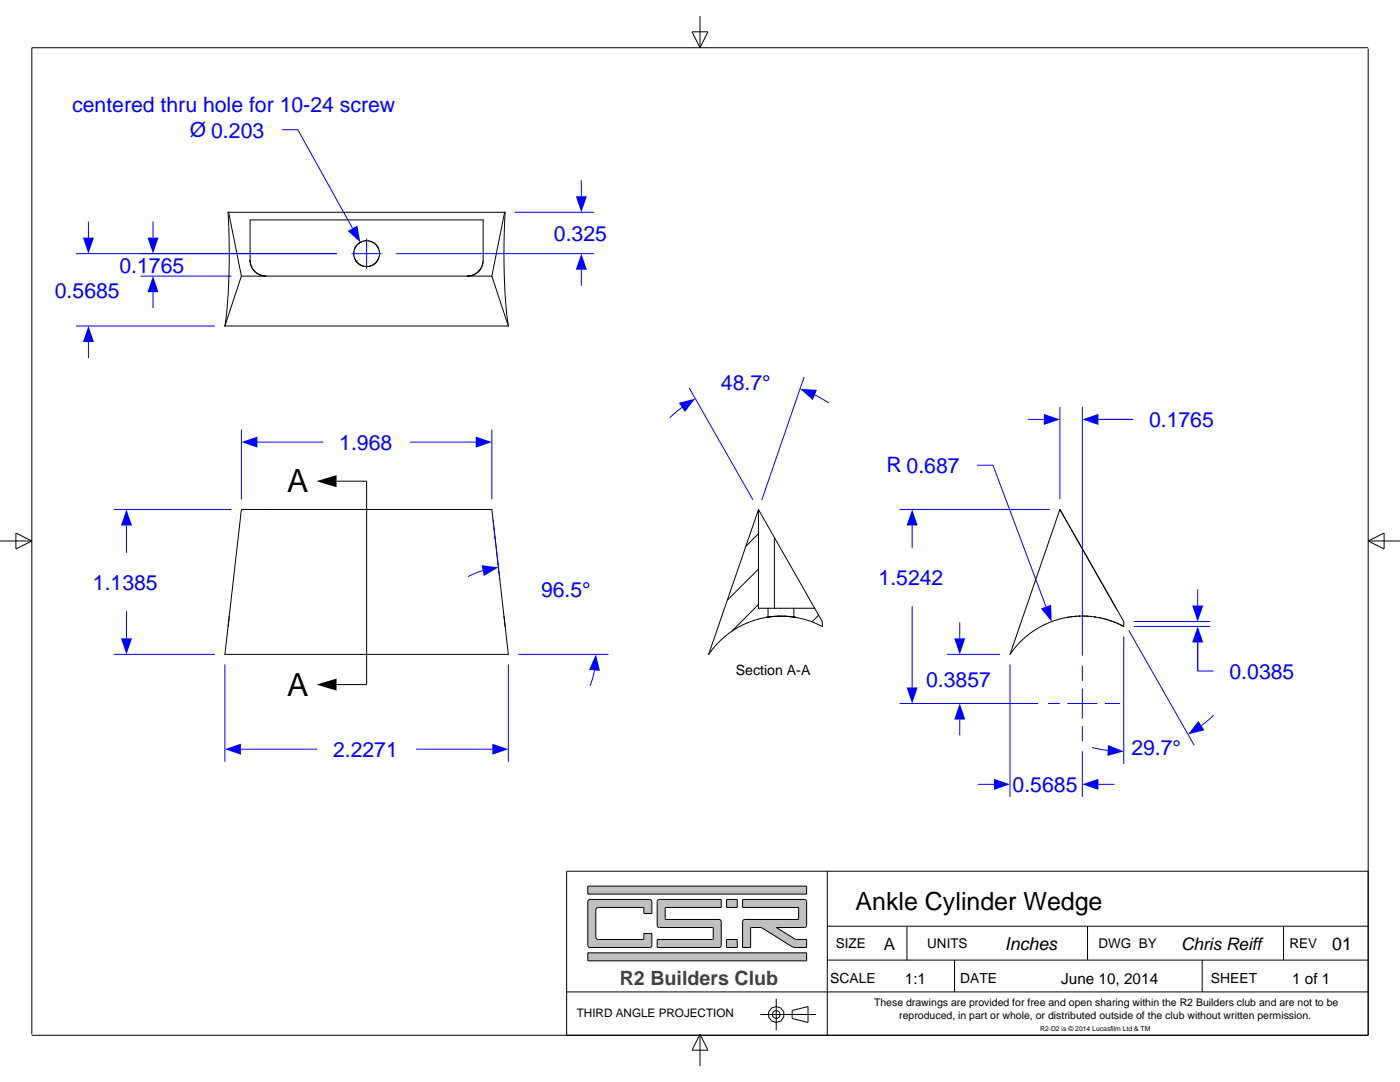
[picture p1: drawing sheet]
<svg xmlns="http://www.w3.org/2000/svg" width="279mm" height="216mm" viewBox="0 0 279 216" stroke-linecap="round" stroke-linejoin="round" font-family="sans-serif">
<path d="M67.2 96h6v40.6h-6M48.2 101.7h50l3.2 28.9h-56.5zM45.6 124.4l-.1 .6M45.7 123.8l-.1 .5M45.7 123.4v.3M45.8 122.9l-.1 .3M100.6 122.9v.3M100.6 123.4l.1 .3M100.7 123.8l.1 1.2" fill="none" stroke="#000" stroke-width=".2"/>
<path d="M63.2 96l4-1.2v2.4zM63.2 136.6l4-1.2v2.4z" fill="#000"/>
<path d="M96.1 112.8l3.4 .4-2.9 1.7z" fill="#00f"/>
<path d="M96.3 113.9l-2.9 1.2" fill="none" stroke="#00f" stroke-width=".2"/>
<path d="M118.9 130.6l.8 3.3-2.2-.2z" fill="#00f"/>
<path d="M98.4 103.6l1.4 12.1M103.4 130.6h18M118.6 133.8l-.8 3" fill="none" stroke="#00f" stroke-width=".2"/>
<path d="M44.9 149.5l3.2-1.1v2.2z" fill="#00f"/>
<path d="M48.1 149.5h15.2" fill="none" stroke="#00f" stroke-width=".2"/>
<path d="M98.2 148.4l3.2 1.1-3.2 1.1z" fill="#00f"/>
<path d="M44.9 132.6v19.4M101.4 132.6v19.4M83 149.5h15.2" fill="none" stroke="#00f" stroke-width=".2"/>
<path d="M48.2 88.2l3.2-1.1v2.2z" fill="#00f"/>
<path d="M51.4 88.2h13.1" fill="none" stroke="#00f" stroke-width=".2"/>
<path d="M95 87.1l3.2 1.1-3.2 1.1z" fill="#00f"/>
<path d="M48.2 85.7v14M81.8 88.2h13.2M98.2 85.7v14" fill="none" stroke="#00f" stroke-width=".2"/>
<path d="M25.2 101.7l1.1 3.2h-2.2z" fill="#00f"/>
<path d="M25.2 104.9v5.4" fill="none" stroke="#00f" stroke-width=".2"/>
<path d="M24.1 127.4h2.2l-1.1 3.2z" fill="#00f"/>
<path d="M22.7 101.7h23.5M22.7 130.6h20.2M25.2 121.9v5.5" fill="none" stroke="#00f" stroke-width=".2"/>
<g fill="none" stroke="#000" stroke-width=".2">
<path d="M45.6 42.4h-.1l.2 5.8v7l-.3 5.6-.5 4.3M45.6 42.4h55.1M45.6 42.4l2.6 12.7M48.2 55.1l-3.3 10M48.2 55.1h4.9M49.9 51.9a3.2 3.2 0 0 0 3.2 3.2M49.9 51.9v-8h46.5v8a3.2 3.2 0 0 1-3.2 3.2M49.9 51.9l.3 1.3M50.2 53.2l.1 .2M50.3 53.4l.1 .2M50.4 53.7l.2 .1M50.6 53.9l.1 .2"/>
<path d="M50.9 54.3l.2 .1M51.1 54.4l.2 .2M51.3 54.6l.2 .1M51.6 54.7l.4 .2M51.9 54.9h.1M52.1 54.9l.4 .1M52.4 55h.1M52.6 55.1h.2M52.7 55.1h.1M52.8 55.1h.3M53.1 55.1h40.1M70.6 50.8v.1"/>
<path d="M70.6 50.4h.1M70.6 51v.1M70.6 50.2h.1M70.7 51.5h.1M70.7 51.5l.1 .2M70.7 49.7h.1M70.8 51.7h.1M70.9 51.9l.2 .2M70.9 49.3l-.1 .2M70.9 49.3h.1M71 52.1h.1M71.1 49.1l-.2 .2"/>
<path d="M71.1 52.1l.1 .2M71.1 49.1h-.1M71.2 52.3h.1M71.2 49l-.1 .1M71.2 52.3l.1 .1M71.3 52.4h.1M71.3 52.4l.2 .2M71.3 48.8h.1M71.5 52.6h.1M71.5 48.6l-.2 .2M71.5 52.6l.2 .1M71.5 48.6h.1"/>
<path d="M71.7 52.7h.1M71.7 48.5l-.2 .1M71.7 52.7l.2 .1M71.7 48.5h.1M71.9 52.8h.1M71.9 48.4l-.2 .1M71.9 52.8l.2 .1M71.9 48.4h.1M72.1 52.9h.1M72.1 48.3l-.2 .1M72.1 52.9l.2 .1M72.3 53h.1"/>
<path d="M72.3 53l.2 .1M72.3 48.2h.1M72.5 53.1h.1M72.5 48.1h.1M72.7 48.1h.1M72.9 53.2h.1M72.9 48h.1M73 48h-.1M73.2 48h-.1M73.2 53.2h.1M73.4 48h.1M73.6 48.1h.1"/>
<path d="M73.8 48.1h.1M73.8 53.1h-.2M73.8 53.1h.1M74 53l-.2 .1M74 48.2l.3 .1M74.1 53h-.1M74.5 52.8l-.2 .1M74.5 48.4l.1 .1M74.5 52.8h.1M74.6 52.7l-.1 .1M74.6 48.5h.1M74.7 52.7h-.1"/>
<path d="M74.8 52.6l-.2 .1M74.8 48.6l.2 .2M74.8 52.6h.1M75 48.8h.1M75 52.4l-.2 .2M75 48.8l.1 .2M75 52.4h.1M75.1 49h.1M75.1 52.3l-.1 .1M75.1 49l.2 .1M75.1 52.3h.1M75.3 52.1l-.2 .2"/>
<path d="M75.3 49.1h.1M75.3 49.1l.1 .2M75.3 52.1h.1M75.4 49.3h.1M75.4 49.3l.1 .2M75.4 51.9h.1M75.5 51.7l-.1 .2M75.5 49.5h.1M75.5 49.5l.1 .2M75.5 51.7h.1M75.7 49.9v.1M75.7 51.3h-.1"/>
<path d="M75.7 50.1v.1M75.7 51v.1M75.7 50.4h.1M75.7 50.8v.1M75.7 50.6h.1M93.2 55.1h5M93.4 55.1h-.2M93.5 55.1h-.3M93.7 55.1h-.2M93.8 55.1h-.3M94.5 54.8l-.7 .2h.2M94.8 54.7l-.2 .1"/>
<path d="M95 54.6l-.2 .1M95.2 54.4l-.2 .2M95.8 53.9l-.6 .5M95.9 53.7l-.1 .1M96 53.4l-.1 .2M96.2 53.2l-.1 .2M96.2 52.9v.2M96.4 52.2l-.1 .7M98.2 55.1l3.2 10M100.7 42.4h.1l-.2 5.8v7l.3 5.5 .5 4.4M100.7 42.4l-2.5 12.7M44.9 65.1h56.5"/>
<circle cx="73.2" cy="50.6" r="2.58"/>
</g>
<path d="M69.4 46.1l1.9-1.1 .6 3.4z" fill="#00f"/>
<path d="M56.3 25.9h3.1l11 19.7M70.2 50.6h6M73.2 47.6v6" fill="none" stroke="#00f" stroke-width=".2"/>
<path d="M114.9 39.2h2.2l-1.1 3.2z" fill="#00f"/>
<path d="M116 36v3.2" fill="none" stroke="#00f" stroke-width=".2"/>
<path d="M116 50.6l1.1 3.2h-2.2z" fill="#00f"/>
<path d="M79.1 50.6h39.4M102.7 42.4h15.8M116 53.8v3.2" fill="none" stroke="#00f" stroke-width=".2"/>
<path d="M16.5 47.4h2.2l-1.1 3.2z" fill="#00f"/>
<path d="M17.6 44.2v3.2" fill="none" stroke="#00f" stroke-width=".2"/>
<path d="M17.6 65.1l1.1 3.2h-2.2z" fill="#00f"/>
<path d="M15.1 50.6h52.2M15.1 65.1h27.8M17.6 68.3v3.2" fill="none" stroke="#00f" stroke-width=".2"/>
<path d="M29.4 47.4h2.2l-1.1 3.2z" fill="#00f"/>
<path d="M30.5 44.2v3.2" fill="none" stroke="#00f" stroke-width=".2"/>
<path d="M30.5 55.1l1.1 3.2h-2.2z" fill="#00f"/>
<path d="M28 50.6h39.3M28 55.1h18.2M30.5 58.3v3.2M216 132.8v3.1M216 137.4v6M209.2 140.4h2.3M213 140.4h6M216 144.9v3M220.5 140.4h3" fill="none" stroke="#00f" stroke-width=".2"/>
<g fill="none" stroke="#000" stroke-width=".2">
<path d="M211.5 101.7l-9.9 28.9a17.5 17.5 0 0 1 16.8-7.5M211.5 101.7l12.8 22.3v1M211.5 101.7h.1M211.5 101.7l.2 .2M211.7 102l.1 .1M211.8 102.1l.1 .3M212 102.5l1.1 2M213.3 104.7l.1 .2M213.4 105l.3 .4M213.8 105.7l.3 .4M214.2 106.3l.5 .9M213.5 123.1l-.5 .1"/>
<path d="M213.8 123.1h.1M214 123l-.2 .1M214.9 123h-.4M215.5 122.9h-.2M215.6 122.9h-.2M216.1 122.9h.5M216.9 122.9l.3 .1M216.9 122.9h.1M217.7 123h.1M217.7 123h.2M218.4 123.1h.2M218.4 123.1l3.1 .7 2.8 1.2"/>
<path d="M219.2 123.2l.5 .1M219.9 123.4l.5 .1M220.7 123.6l.5 .1M220.7 123.6h.1M221.4 123.8l.5 .2M222.1 124l.5 .2M222.9 124.3l.4 .2M223.6 124.6l.7 .4"/>
</g>
<path d="M182 101.7l1.1 3.2h-2.2z" fill="#00f"/>
<path d="M182 104.9v4.4" fill="none" stroke="#00f" stroke-width=".2"/>
<path d="M180.9 137.2h2.2l-1.1 3.2z" fill="#00f"/>
<path d="M179.5 101.7h30M182 120.9v16.3M179.5 140.4h27.7" fill="none" stroke="#00f" stroke-width=".2"/>
<path d="M207.7 121.4l2.1-.7 .1 3.3z" fill="#00f"/>
<path d="M195 92.8h3.2l10.6 28.2M219.2 83.7h6.9" fill="none" stroke="#00f" stroke-width=".2"/>
<path d="M216 83.7l3.2-1.1v2.2z" fill="#00f"/>
<path d="M219.2 83.7h6.9" fill="none" stroke="#00f" stroke-width=".2"/>
<path d="M208.3 82.6l3.2 1.1-3.2 1.1z" fill="#00f"/>
<path d="M205.1 83.7h3.2M211.5 81.2v18.5M216 81.2v49.6M239 128.2v5.7h3.2" fill="none" stroke="#00f" stroke-width=".2"/>
<path d="M239 125l1.1 3.2h-2.2z" fill="#00f"/>
<path d="M239 128.2v5.7" fill="none" stroke="#00f" stroke-width=".2"/>
<path d="M237.9 120.8h2.2l-1.1 3.2z" fill="#00f"/>
<path d="M239 117.6v3.2M226.3 125h15.2M226.3 124h15.2" fill="none" stroke="#00f" stroke-width=".2"/>
<path d="M190.4 127.4h2.2l-1.1 3.2z" fill="#00f"/>
<path d="M191.5 124.2v3.2" fill="none" stroke="#00f" stroke-width=".2"/>
<path d="M191.5 140.4l1.1 3.2h-2.2z" fill="#00f"/>
<path d="M189 130.6h10.6M189 140.4h18.2M191.5 143.6v3.2" fill="none" stroke="#00f" stroke-width=".2"/>
<path d="M198.4 155.4l3.2 1.1-3.2 1.1z" fill="#00f"/>
<path d="M195.2 156.5h3.2" fill="none" stroke="#00f" stroke-width=".2"/>
<path d="M216 156.5l3.2-1.1v2.2z" fill="#00f"/>
<path d="M201.6 132.6v26.4M216 149.9v9.1M219.2 156.5h3.2" fill="none" stroke="#00f" stroke-width=".2"/>
<path d="M221.1 148.6l3.2 1.3-3.3 .9z" fill="#00f"/>
<path d="M217.9 149.2l3.2 .5" fill="none" stroke="#00f" stroke-width=".2"/>
<path d="M239.2 143.9l1.2 1.8-3.3 .8z" fill="#00f"/>
<path d="M224.3 127v25.4M225.3 125.8l13 22.9M242.2 142.7l-2.4 2.1" fill="none" stroke="#00f" stroke-width=".2"/>
<g fill="none" stroke="#000" stroke-width=".2">
<path d="M151.4 101.7l-10 28.9a17.5 17.5 0 0 1 11.9-7.5M151.4 101.7l3.1 5.6M151.4 101.7v19.7h1.9M151.4 113.6l-6.3 6.2M151.4 106.5l-2.5 2.5M154.5 107.3l9.6 16.7v1a17.5 17.5 0 0 0-5.7-1.9M154.5 107.3v14.1M141.5 130.5l-.1 .1M151.4 120.6l-5.4 5.4M153.3 121.4h5.1M153.3 121.4v1.7M153.5 123.1l-.7 .1"/>
<path d="M154.3 123l-.7 .1h.3M155.1 123h-.7h.2M155.9 122.9l-.8 .1h.4M155.9 122.9l2.5 .2M155.9 122.9l-2.6 .2M155.9 122.9l1.1 .1M156.5 123h.9M157.1 123h.1M157.4 123h.1M157.7 123h-.2l.7 .1M158.2 123.1h.3M158.2 123.1h.1"/>
<path d="M158.3 123.1l.7 .1M158.4 121.4v1.7M158.4 121.4h4.2M158.7 123.2h.2M163.4 122.8l-1.3 1.3"/>
</g>
<path d="M135.5 80.4l3.3-.9-2.1 2.7z" fill="#00f"/>
<path d="M136.1 81.3l-2.4 2.1" fill="none" stroke="#00f" stroke-width=".2"/>
<path d="M159.7 77.6l3.3 .2-.8 2z" fill="#00f"/>
<path d="M137.5 77.4l12.7 22.3M160.5 75.2l-8.5 24.6M162.6 78.8l2.8 1.6" fill="none" stroke="#00f" stroke-width=".2"/>
<path d="M138.1 6.3h3.2l-1.6 3.2zM139.7 3.2v6.3M273 9.5h-266.7v196.9M0 107.9h6.3M3.2 106.4l3.1 1.5-3.1 1.6zM273 107.9h6.4M273 107.9l3.2-1.5v3.1zM139.7 206.4v6.3M139.7 206.4l1.6 3.1h-3.2z" fill="none" stroke="#000" stroke-width=".2"/>
<path d="M117.3 190.1v1.6h43.7v-1.6zM117.3 176.8v1.6h43.7v-1.6zM117.4 179.6l.4-.1 12.1 .1 .2 .3v2.4h-1.6l-.1-1.2-9.3 .1-.2 .4v5.3l.2 .4 .3 .2h9l.1-1.2h1.6l-.1 2.6-.4 .2-12.1-.1-.2-.4v-8.7zM148.2 179.5v1.6h11.1l.1 .1-.1 2.3h-10.9l-.2 .4v5.2h1.6v-3.9l.1-.1h2l6.3 3.8 2.8 .2v-1.6l-2.3-.1-3.8-2.3h5.7l.2-.2 .2-.3v-4.7l-.2-.3zM131.3 179.6l-.1 .3v4.7l.2 .4 10.9 .1v2.3l-.1 .1h-11v1.6h12.3l.3-.2 .1-5-.2-.4h-10.9v-2.3l.1-.1h11v-1.6h-12.3zM145 187.5v1.6h2.1v-1.6zM145 179.5v1.6h2.1v-1.6z" fill-rule="evenodd" fill="#c0c0c0"/>
<g fill="none" stroke="#000" stroke-width=".2">
<path d="M273 9.7v196.9h-266.7M117.3 176.8h43.7v1.6h-43.7zM117.4 179.6l.4-.1 12.1 .1 .2 .3v2.4h-1.6l-.1-1.2-9.3 .1-.2 .4v5.3l.2 .4 .3 .2h9l.1-1.2h1.6l-.1 2.6-.4 .2-12.1-.1-.2-.4v-8.7zM131.3 179.6l.3-.1h12.3v1.6h-11l-.1 .1v2.3h10.9l.2 .4-.1 5-.3 .2h-12.3v-1.6h11l.1-.1v-2.3l-10.9-.1-.2-.4v-4.7zM145 179.5h2.1v1.6h-2.1zM148.2 179.5l12.6 .1 .2 .3v4.7l-.2 .3-.2 .2h-5.7l3.8 2.3 2.3 .1v1.6h-2.2l-.7-.2-6.2-3.8h-2.1v4h-1.6v-5.2l.2-.4h10.9l.1-.1-.1-2.3h-11.1zM165.1 173.8v32.8M273 173.8h-159.9v32.8M113.1 197.9h159.9M117.3 190.1h43.7v1.6h-43.7zM145 187.5h2.1v1.6h-2.1zM154.9 199.3v6.3"/>
<path d="M165.1 191.6h107.9M165.1 184.8h107.9M181 184.8v6.8M190.5 191.6v6.3M217 184.8v6.7M239.9 191.6v6.3M256.2 184.8v6.7M151.7 202.4h11.1M158.1 201.6l3.2-.8v3.2l-3.2-.8z"/>
<circle cx="154.9" cy="202.4" r="1.59"/>
<circle cx="154.9" cy="202.4" r=".79"/>
</g>
<g font-size="6.3">
<text x="57.3" y="98.2">A</text>
<text x="57.3" y="138.8">A</text>
</g>
<text font-size="5" x="170.7" y="181.5">Ankle Cylinder Wedge</text>
<g font-size="4.2" fill="#00f">
<text x="14.4" y="22.3">centered thru hole for 10-24 screw</text>
<text x="37.9" y="27.3">Ø 0.203</text>
<text x="110.5" y="48.1">0.325</text>
<text x="10.9" y="59.4">0.5685</text>
<text x="23.8" y="54.4">0.1765</text>
<text x="143.9" y="77.9">48.7°</text>
<text x="67.7" y="89.8">1.968</text>
<text x="229.3" y="85.3">0.1765</text>
<text x="177" y="94.3">R 0.687</text>
<text x="18.5" y="117.7">1.1385</text>
<text x="108" y="119.1">96.5°</text>
<text x="175.3" y="116.7">1.5242</text>
<text x="184.8" y="137.1">0.3857</text>
<text x="245.4" y="135.5">0.0385</text>
<text x="66.5" y="151.1">2.2271</text>
<text x="225.8" y="150.7">29.7°</text>
<text x="202.1" y="158.1">0.5685</text>
</g>
<text font-size="3.9" fill="#404040" x="123.7" y="196.6">R2 Builders Club</text>
<g font-size="3.5">
<text x="200.6" y="189.6">Inches</text>
<text x="265.9" y="189.6">01</text>
</g>
<g font-size="3.4">
<text x="176.4" y="189.5">A</text>
<text x="235.7" y="189.5">Chris Reiff</text>
</g>
<g font-size="3.1">
<text x="180.6" y="196.4">1:1</text>
<text x="211.8" y="196.4">June 10, 2014</text>
<text x="257.9" y="196.4">1 of 1</text>
</g>
<g font-size="2.8">
<text x="146.8" y="134.7">Section A-A</text>
<text x="165.7" y="196.2">SCALE</text>
<text x="191.6" y="196.2">DATE</text>
<text x="241.6" y="196.2">SHEET</text>
</g>
<g font-size="2.7">
<text x="166.8" y="189.2">SIZE</text>
<text x="185.1" y="189.2">UNITS</text>
<text x="219.2" y="189.2">DWG BY</text>
<text x="257.3" y="189.2">REV</text>
</g>
<text font-size="2.3" x="115.1" y="202.9">THIRD ANGLE PROJECTION</text>
<g font-size="2.1">
<text x="174.4" y="200.7">These drawings are provided for free and open sharing within the R2 Builders club and are not to be</text>
<text x="179.5" y="203.3">reproduced, in part or whole, or distributed outside of the club without written permission.</text>
</g>
<text font-size="1.4" x="207.6" y="205.6">R2-D2 is © 2014 Lucasfilm Ltd &amp; TM</text>
</svg>
